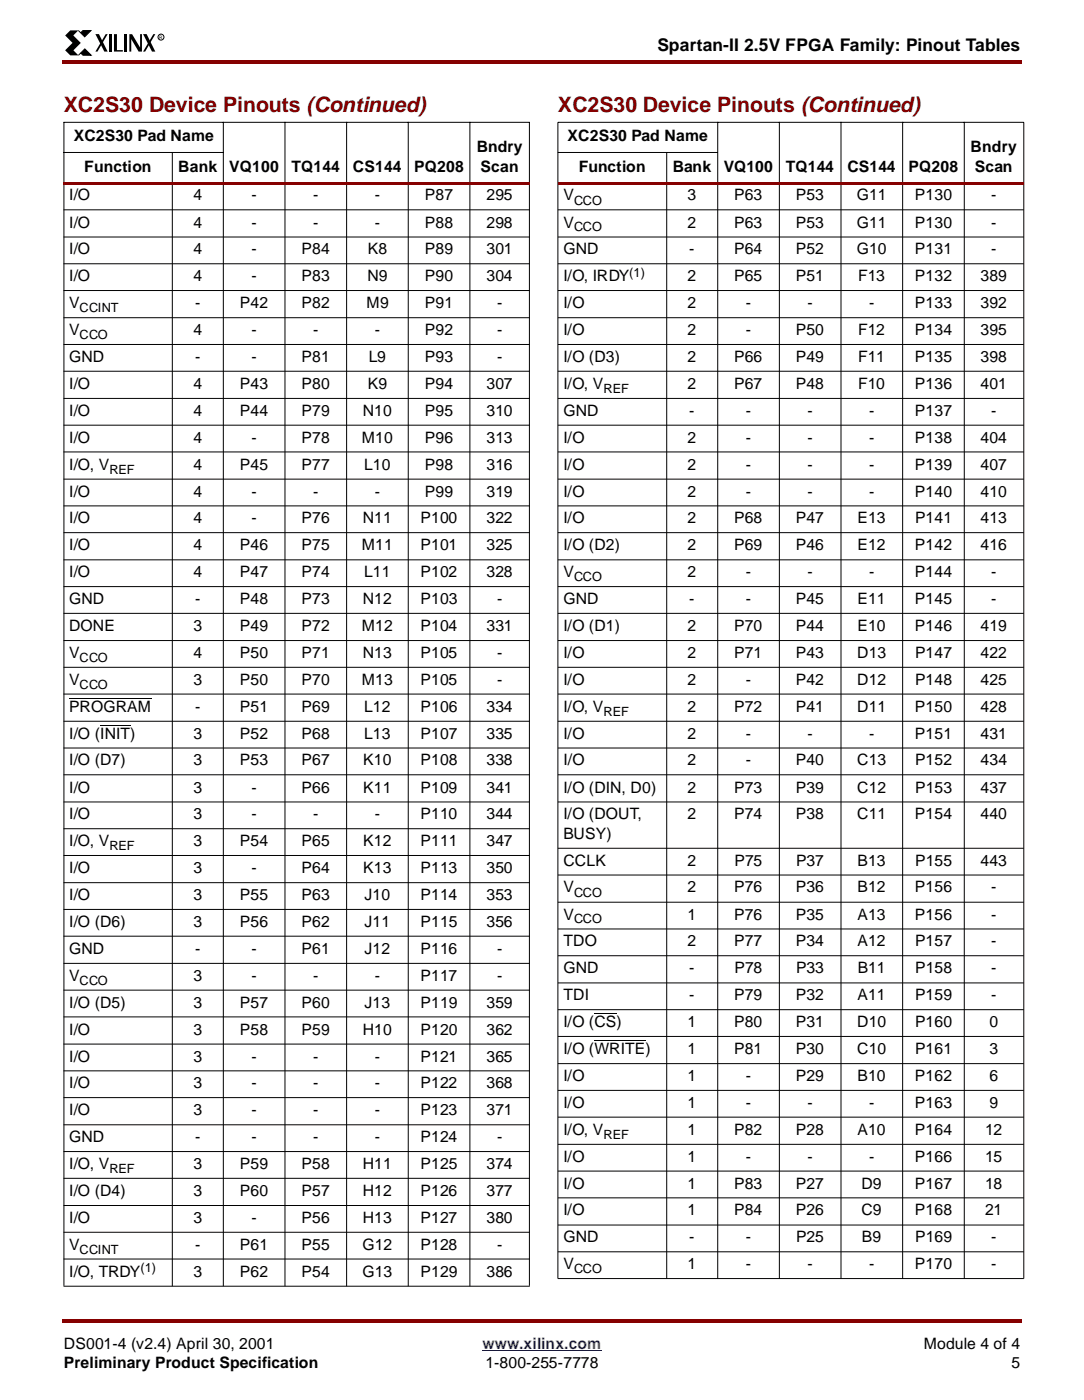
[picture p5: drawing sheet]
<svg xmlns="http://www.w3.org/2000/svg" width="216mm" height="279mm" viewBox="0 0 216 279" stroke-linecap="round" stroke-linejoin="round" font-family="sans-serif">
<g fill="#850000">
<path d="M12.4 12h.3v.7h-.3z"/>
<path d="M203.2 12h.4v.7h-.4z"/>
<path d="M12.7 12h190.5v.7h-190.5z"/>
</g>
<path d="M12.7 266.7h190.4v7.6h-190.4z" fill="#fff"/>
<path d="M96.1 269.2h23.7" fill="none" stroke="#00f" stroke-width=".2"/>
<g fill="#850000">
<path d="M12.4 262.9h.3v.7h-.3z"/>
<path d="M203.2 262.9h.4v.7h-.4z"/>
<path d="M12.7 262.9h190.5v.7h-190.5z"/>
</g>
<path d="M12.7 6h20v5.2h-20z" fill="#fff"/>
<path d="M13 7.1l1-1h1.6l-1 1 1.5 1.5-1.5 1.4 1 1h-1.6l-1-1 1.4-1.5zM19 6.8h.7l1.7 3.5h-.6zM21 6.8h.4l-2 3.5h-.4zM21.6 6.8h.6v3.5h-.6zM22.7 6.8h.6v3.2h1.2v.3h-1.8zM24.8 6.8h.5v3.5h-.5zM25.8 6.8h.5l1.6 2.7v-2.7h.4v3.5h-.7l-1.5-2.5v2.5h-.3zM28.5 6.8h.7l1.7 3.5h-.6zM30.5 6.8h.4l-2 3.5h-.4z" fill="#000"/>
<path d="M15.6 6.1l.5 .4 .4-.4h1.6l-1.2 1.2zM16.1 10.6l-.5 .4 1.3-1.3 1.3 1.3h-1.7z" fill="#000" stroke="#000" stroke-width=".2"/>
<g fill="none" stroke="#000" stroke-width=".2">
<path d="M12.6 24.4h92.9M12.6 30.4h31.9M12.7 24.4v231.9M34.3 30.4v226M44.5 24.3v232.1M56.8 24.3v232.1M69 24.3v232.1M81.3 24.3v232.1M93.6 24.3v232.1M105.4 24.4v231.9M13.7 139.2h16.4M19.9 144.5h6"/>
<circle cx="32.1" cy="7.4" r=".59"/>
</g>
<path d="M12.6 36.2h92.9v.5h-92.9z" fill="#850000"/>
<g fill="none" stroke="#000" stroke-width=".2">
<path d="M111.1 30.4h31.8M132.8 30.4v224.5M142.9 24.3v230.6M155.2 24.3v230.6M167.5 24.3v230.6M179.8 24.3v230.6M192.1 24.3v230.6M12.6 41.8h92.9M12.6 47.2h92.9M12.6 52.6h92.9M12.6 57.9h92.9M12.6 63.3h92.9"/>
<path d="M12.6 68.7h92.9M12.6 74h92.9M12.6 79.4h92.9M12.6 84.7h92.9M12.6 90.1h92.9M12.6 95.5h92.9M12.6 100.8h92.9M12.6 106.2h92.9M12.6 111.6h92.9M12.6 116.9h92.9M12.6 122.3h92.9M12.6 127.7h92.9"/>
<path d="M12.6 133h92.9M12.6 138.3h92.9M12.6 143.8h92.9M12.6 149.1h92.9M12.6 154.4h92.9M12.6 159.8h92.9M12.6 165.2h92.9M12.6 170.5h92.9M12.6 175.9h92.9M12.6 181.3h92.9M12.6 186.6h92.9M12.6 192h92.9"/>
<path d="M12.6 197.4h92.9M12.6 202.7h92.9M12.6 208.1h92.9M12.6 213.4h92.9M12.6 218.8h92.9M118.4 202h4.4M118.4 207.3h10.2M12.6 224.2h92.9M12.6 229.5h92.9M12.6 234.9h92.9M12.6 240.3h92.9M12.6 245.6h92.9"/>
<path d="M12.6 250.9h92.9M12.6 256.4h92.9M111.1 254.8v-230.4h92.8v230.4"/>
</g>
<path d="M111.1 36.2h92.8v.5h-92.8z" fill="#850000"/>
<g fill="none" stroke="#000" stroke-width=".2">
<path d="M111.1 41.8h92.8M111.1 47.2h92.8M111.1 52.6h92.8M111.1 57.9h92.8M111.1 63.3h92.8M111.1 68.7h92.8M111.1 74h92.8M111.1 79.4h92.8M111.1 84.7h92.8M111.1 90.1h92.8M111.1 95.5h92.8M111.1 100.8h92.8"/>
<path d="M111.1 106.2h92.8M111.1 111.6h92.8M111.1 116.9h92.8M111.1 122.3h92.8M111.1 127.7h92.8M111.1 133h92.8M111.1 138.3h92.8M111.1 143.8h92.8M111.1 149.1h92.8M111.1 154.4h92.8M111.1 159.8h92.8M111.1 169.1h92.8"/>
<path d="M111.1 174.4h92.8M111.1 179.8h92.8M111.1 185.2h92.8M111.1 190.5h92.8M111.1 195.9h92.8M111.1 201.2h92.8M111.1 206.6h92.8M111.1 212h92.8M111.1 217.3h92.8M111.1 222.7h92.8M111.1 228.1h92.8M111.1 233.4h92.8"/>
<path d="M111.1 238.8h92.8M111.1 244.2h92.8M111.1 249.5h92.8M111.1 254.8h92.8"/>
</g>
<g font-size="4.2" fill="#850000">
<text x="12.7" y="22.3">XC2S30 Device Pinouts (Continued)</text>
<text x="111.1" y="22.3">XC2S30 Device Pinouts (Continued)</text>
</g>
<text font-size="3.5" x="130.9" y="10.2">Spartan-II 2.5V FPGA Family: Pinout Tables</text>
<g font-size="3.1">
<text x="14.7" y="28.2">XC2S30 Pad Name</text>
<text x="113.1" y="28.2">XC2S30 Pad Name</text>
<text x="16.8" y="34.3">Function</text>
<text x="35.5" y="34.3">Bank</text>
<text x="45.7" y="34.3">VQ100</text>
<text x="58" y="34.3">TQ144</text>
<text x="70.3" y="34.3">CS144</text>
<text x="82.5" y="34.3">PQ208</text>
<text x="94.9" y="30.4">Bndry</text>
<text x="95.7" y="34.3">Scan</text>
<text x="115.3" y="34.3">Function</text>
<text x="134" y="34.3">Bank</text>
<text x="144.1" y="34.3">VQ100</text>
<text x="156.5" y="34.3">TQ144</text>
<text x="168.8" y="34.3">CS144</text>
<text x="181" y="34.3">PQ208</text>
<text x="193.3" y="30.4">Bndry</text>
<text x="194.2" y="34.3">Scan</text>
<text x="13.7" y="40">I/O</text>
<text x="38.6" y="40">4</text>
<text x="50.1" y="40">-</text>
<text x="62.3" y="40">-</text>
<text x="74.6" y="40">-</text>
<text x="84.6" y="40">P87</text>
<text x="96.9" y="40">295</text>
<text x="112.2" y="40">V</text>
<text x="136.9" y="40">3</text>
<text x="146.3" y="40">P63</text>
<text x="158.5" y="40">P53</text>
<text x="170.6" y="40">G11</text>
<text x="182.2" y="40">P130</text>
<text x="197.4" y="40">-</text>
<text x="13.7" y="45.4">I/O</text>
<text x="38.6" y="45.4">4</text>
<text x="50.1" y="45.4">-</text>
<text x="62.3" y="45.4">-</text>
<text x="74.6" y="45.4">-</text>
<text x="84.6" y="45.4">P88</text>
<text x="96.9" y="45.4">298</text>
<text x="112.2" y="45.4">V</text>
<text x="136.9" y="45.4">2</text>
<text x="146.3" y="45.4">P63</text>
<text x="158.5" y="45.4">P53</text>
<text x="170.6" y="45.4">G11</text>
<text x="182.2" y="45.4">P130</text>
<text x="197.4" y="45.4">-</text>
<text x="13.7" y="50.7">I/O</text>
<text x="38.6" y="50.7">4</text>
<text x="50.1" y="50.7">-</text>
<text x="60.1" y="50.7">P84</text>
<text x="73.3" y="50.7">K8</text>
<text x="84.6" y="50.7">P89</text>
<text x="96.9" y="50.7">301</text>
<text x="112.2" y="50.7">GND</text>
<text x="137.3" y="50.7">-</text>
<text x="146.3" y="50.7">P64</text>
<text x="158.5" y="50.7">P52</text>
<text x="170.6" y="50.7">G10</text>
<text x="182.2" y="50.7">P131</text>
<text x="197.4" y="50.7">-</text>
<text x="13.7" y="56">I/O</text>
<text x="38.6" y="56">4</text>
<text x="50.1" y="56">-</text>
<text x="60.1" y="56">P83</text>
<text x="73.2" y="56">N9</text>
<text x="84.6" y="56">P90</text>
<text x="96.9" y="56">304</text>
<text x="112.2" y="56">I/O, IRDY</text>
<text x="136.9" y="56">2</text>
<text x="146.3" y="56">P65</text>
<text x="158.5" y="56">P51</text>
<text x="170.9" y="56">F13</text>
<text x="182.2" y="56">P132</text>
<text x="195.3" y="56">389</text>
<text x="13.7" y="61.5">V</text>
<text x="38.9" y="61.5">-</text>
<text x="47.8" y="61.5">P42</text>
<text x="60.1" y="61.5">P82</text>
<text x="73" y="61.5">M9</text>
<text x="84.6" y="61.5">P91</text>
<text x="99" y="61.5">-</text>
<text x="112.2" y="61.5">I/O</text>
<text x="136.9" y="61.5">2</text>
<text x="148.5" y="61.5">-</text>
<text x="160.8" y="61.5">-</text>
<text x="173.1" y="61.5">-</text>
<text x="182.2" y="61.5">P133</text>
<text x="195.3" y="61.5">392</text>
<text x="13.7" y="66.8">V</text>
<text x="38.6" y="66.8">4</text>
<text x="50.1" y="66.8">-</text>
<text x="62.3" y="66.8">-</text>
<text x="74.6" y="66.8">-</text>
<text x="84.6" y="66.8">P92</text>
<text x="99" y="66.8">-</text>
<text x="112.2" y="66.8">I/O</text>
<text x="136.9" y="66.8">2</text>
<text x="148.5" y="66.8">-</text>
<text x="158.5" y="66.8">P50</text>
<text x="170.9" y="66.8">F12</text>
<text x="182.2" y="66.8">P134</text>
<text x="195.3" y="66.8">395</text>
<text x="13.7" y="72.1">GND</text>
<text x="13.7" y="77.6">I/O</text>
<text x="38.6" y="77.6">4</text>
<text x="38.9" y="72.1">-</text>
<text x="47.8" y="77.6">P43</text>
<text x="50.1" y="72.1">-</text>
<text x="60.1" y="77.6">P80</text>
<text x="60.1" y="72.1">P81</text>
<text x="73.3" y="77.6">K9</text>
<text x="73.4" y="72.1">L9</text>
<text x="84.6" y="77.6">P94</text>
<text x="84.6" y="72.1">P93</text>
<text x="96.9" y="77.6">307</text>
<text x="99" y="72.1">-</text>
<text x="112.2" y="72.1">I/O (D3)</text>
<text x="112.2" y="77.6">I/O, V</text>
<text x="136.9" y="72.1">2</text>
<text x="136.9" y="77.6">2</text>
<text x="146.2" y="72.1">P66</text>
<text x="146.3" y="77.6">P67</text>
<text x="158.5" y="72.1">P49</text>
<text x="158.5" y="77.6">P48</text>
<text x="170.9" y="72.1">F11</text>
<text x="170.9" y="77.6">F10</text>
<text x="182.2" y="72.1">P135</text>
<text x="182.2" y="77.6">P136</text>
<text x="195.3" y="77.6">401</text>
<text x="195.3" y="72.1">398</text>
<text x="13.7" y="82.9">I/O</text>
<text x="38.6" y="82.9">4</text>
<text x="47.8" y="82.9">P44</text>
<text x="60.1" y="82.9">P79</text>
<text x="72.3" y="82.9">N10</text>
<text x="84.6" y="82.9">P95</text>
<text x="96.9" y="82.9">310</text>
<text x="112.2" y="82.9">GND</text>
<text x="137.3" y="82.9">-</text>
<text x="148.5" y="82.9">-</text>
<text x="160.8" y="82.9">-</text>
<text x="173.1" y="82.9">-</text>
<text x="182.2" y="82.9">P137</text>
<text x="197.4" y="82.9">-</text>
<text x="13.7" y="88.2">I/O</text>
<text x="38.6" y="88.2">4</text>
<text x="50.1" y="88.2">-</text>
<text x="60.1" y="88.2">P78</text>
<text x="72.1" y="88.2">M10</text>
<text x="84.6" y="88.2">P96</text>
<text x="96.9" y="88.2">313</text>
<text x="112.2" y="88.2">I/O</text>
<text x="136.9" y="88.2">2</text>
<text x="148.5" y="88.2">-</text>
<text x="160.8" y="88.2">-</text>
<text x="173.1" y="88.2">-</text>
<text x="182.2" y="88.2">P138</text>
<text x="195.3" y="88.2">404</text>
<text x="13.7" y="93.6">I/O, V</text>
<text x="38.6" y="93.6">4</text>
<text x="47.8" y="93.6">P45</text>
<text x="60.1" y="93.6">P77</text>
<text x="72.5" y="93.6">L10</text>
<text x="84.6" y="93.6">P98</text>
<text x="96.9" y="93.6">316</text>
<text x="112.2" y="93.6">I/O</text>
<text x="136.9" y="93.6">2</text>
<text x="148.5" y="93.6">-</text>
<text x="160.8" y="93.6">-</text>
<text x="173.1" y="93.6">-</text>
<text x="182.2" y="93.6">P139</text>
<text x="195.3" y="93.6">407</text>
<text x="13.7" y="99">I/O</text>
<text x="38.6" y="99">4</text>
<text x="50.1" y="99">-</text>
<text x="62.3" y="99">-</text>
<text x="74.6" y="99">-</text>
<text x="84.6" y="99">P99</text>
<text x="96.9" y="99">319</text>
<text x="112.2" y="99">I/O</text>
<text x="136.9" y="99">2</text>
<text x="148.5" y="99">-</text>
<text x="160.8" y="99">-</text>
<text x="173.1" y="99">-</text>
<text x="182.2" y="99">P140</text>
<text x="195.3" y="99">410</text>
<text x="13.7" y="104.3">I/O</text>
<text x="38.6" y="104.3">4</text>
<text x="50.1" y="104.3">-</text>
<text x="60.1" y="104.3">P76</text>
<text x="72.3" y="104.3">N11</text>
<text x="83.8" y="104.3">P100</text>
<text x="96.9" y="104.3">322</text>
<text x="112.2" y="104.3">I/O</text>
<text x="136.9" y="104.3">2</text>
<text x="146.3" y="104.3">P68</text>
<text x="158.5" y="104.3">P47</text>
<text x="170.8" y="104.3">E13</text>
<text x="182.2" y="104.3">P141</text>
<text x="195.3" y="104.3">413</text>
<text x="13.7" y="109.7">I/O</text>
<text x="38.6" y="109.7">4</text>
<text x="47.8" y="109.7">P46</text>
<text x="60.1" y="109.7">P75</text>
<text x="72.1" y="109.7">M11</text>
<text x="83.8" y="109.7">P101</text>
<text x="96.9" y="109.7">325</text>
<text x="112.2" y="109.7">I/O (D2)</text>
<text x="136.9" y="109.7">2</text>
<text x="146.2" y="109.7">P69</text>
<text x="158.5" y="109.7">P46</text>
<text x="170.8" y="109.7">E12</text>
<text x="182.2" y="109.7">P142</text>
<text x="195.3" y="109.7">416</text>
<text x="13.7" y="115.1">I/O</text>
<text x="38.6" y="115.1">4</text>
<text x="47.8" y="115.1">P47</text>
<text x="60.1" y="115.1">P74</text>
<text x="72.5" y="115.1">L11</text>
<text x="83.8" y="115.1">P102</text>
<text x="96.9" y="115.1">328</text>
<text x="112.2" y="115.1">V</text>
<text x="136.9" y="115.1">2</text>
<text x="148.5" y="115.1">-</text>
<text x="160.8" y="115.1">-</text>
<text x="173.1" y="115.1">-</text>
<text x="182.2" y="115.1">P144</text>
<text x="197.4" y="115.1">-</text>
<text x="13.7" y="120.4">GND</text>
<text x="13.7" y="125.8">DONE</text>
<text x="38.6" y="125.8">3</text>
<text x="38.9" y="120.4">-</text>
<text x="47.8" y="120.4">P48</text>
<text x="47.8" y="125.8">P49</text>
<text x="60.1" y="120.4">P73</text>
<text x="60.1" y="125.8">P72</text>
<text x="72.1" y="125.8">M12</text>
<text x="72.3" y="120.4">N12</text>
<text x="83.8" y="125.8">P104</text>
<text x="83.8" y="120.4">P103</text>
<text x="96.9" y="125.8">331</text>
<text x="99" y="120.4">-</text>
<text x="112.2" y="120.4">GND</text>
<text x="112.2" y="125.8">I/O (D1)</text>
<text x="136.9" y="125.8">2</text>
<text x="137.3" y="120.4">-</text>
<text x="146.2" y="125.8">P70</text>
<text x="148.5" y="120.4">-</text>
<text x="158.5" y="125.8">P44</text>
<text x="158.5" y="120.4">P45</text>
<text x="170.8" y="120.4">E11</text>
<text x="170.8" y="125.8">E10</text>
<text x="182.2" y="125.8">P146</text>
<text x="182.2" y="120.4">P145</text>
<text x="195.3" y="125.8">419</text>
<text x="197.4" y="120.4">-</text>
<text x="13.7" y="131.1">V</text>
<text x="38.6" y="131.1">4</text>
<text x="47.8" y="131.1">P50</text>
<text x="60.1" y="131.1">P71</text>
<text x="72.3" y="131.1">N13</text>
<text x="83.8" y="131.1">P105</text>
<text x="99" y="131.1">-</text>
<text x="112.2" y="131.1">I/O</text>
<text x="136.9" y="131.1">2</text>
<text x="146.3" y="131.1">P71</text>
<text x="158.5" y="131.1">P43</text>
<text x="170.7" y="131.1">D13</text>
<text x="182.2" y="131.1">P147</text>
<text x="195.3" y="131.1">422</text>
<text x="13.7" y="136.5">V</text>
<text x="38.6" y="136.5">3</text>
<text x="47.8" y="136.5">P50</text>
<text x="60.1" y="136.5">P70</text>
<text x="72.1" y="136.5">M13</text>
<text x="83.8" y="136.5">P105</text>
<text x="99" y="136.5">-</text>
<text x="112.2" y="136.5">I/O</text>
<text x="136.9" y="136.5">2</text>
<text x="148.5" y="136.5">-</text>
<text x="158.5" y="136.5">P42</text>
<text x="170.7" y="136.5">D12</text>
<text x="182.2" y="136.5">P148</text>
<text x="195.3" y="136.5">425</text>
<text x="13.7" y="141.9">PROGRAM</text>
<text x="38.9" y="141.9">-</text>
<text x="47.8" y="141.9">P51</text>
<text x="60.1" y="141.9">P69</text>
<text x="72.5" y="141.9">L12</text>
<text x="83.8" y="141.9">P106</text>
<text x="96.9" y="141.9">334</text>
<text x="112.2" y="141.9">I/O, V</text>
<text x="136.9" y="141.9">2</text>
<text x="146.3" y="141.9">P72</text>
<text x="158.5" y="141.9">P41</text>
<text x="170.7" y="141.9">D11</text>
<text x="182.2" y="141.9">P150</text>
<text x="195.3" y="141.9">428</text>
<text x="13.7" y="147.2">I/O (INIT)</text>
<text x="38.6" y="147.2">3</text>
<text x="47.8" y="147.2">P52</text>
<text x="60.1" y="147.2">P68</text>
<text x="72.5" y="147.2">L13</text>
<text x="83.8" y="147.2">P107</text>
<text x="96.9" y="147.2">335</text>
<text x="112.2" y="147.2">I/O</text>
<text x="136.9" y="147.2">2</text>
<text x="148.5" y="147.2">-</text>
<text x="160.8" y="147.2">-</text>
<text x="173.1" y="147.2">-</text>
<text x="182.2" y="147.2">P151</text>
<text x="195.3" y="147.2">431</text>
<text x="13.7" y="152.6">I/O (D7)</text>
<text x="38.6" y="152.6">3</text>
<text x="47.8" y="152.6">P53</text>
<text x="60.1" y="152.6">P67</text>
<text x="72.3" y="152.6">K10</text>
<text x="83.8" y="152.6">P108</text>
<text x="96.9" y="152.6">338</text>
<text x="112.2" y="152.6">I/O</text>
<text x="136.9" y="152.6">2</text>
<text x="148.5" y="152.6">-</text>
<text x="158.5" y="152.6">P40</text>
<text x="170.7" y="152.6">C13</text>
<text x="182.2" y="152.6">P152</text>
<text x="195.3" y="152.6">434</text>
<text x="13.7" y="158">I/O</text>
<text x="38.6" y="158">3</text>
<text x="50.1" y="158">-</text>
<text x="60.1" y="158">P66</text>
<text x="72.3" y="158">K11</text>
<text x="83.8" y="158">P109</text>
<text x="96.9" y="158">341</text>
<text x="112.2" y="158">I/O (DIN, D0)</text>
<text x="136.9" y="158">2</text>
<text x="146.3" y="158">P73</text>
<text x="158.5" y="158">P39</text>
<text x="170.7" y="158">C12</text>
<text x="182.3" y="158">P153</text>
<text x="195.3" y="158">437</text>
<text x="13.7" y="163.3">I/O</text>
<text x="38.6" y="163.3">3</text>
<text x="50.1" y="163.3">-</text>
<text x="62.3" y="163.3">-</text>
<text x="74.6" y="163.3">-</text>
<text x="83.8" y="163.3">P110</text>
<text x="96.9" y="163.3">344</text>
<text x="112.2" y="163.3">I/O (DOUT,</text>
<text x="112.2" y="167.2">BUSY)</text>
<text x="136.9" y="163.3">2</text>
<text x="146.3" y="163.3">P74</text>
<text x="158.5" y="163.3">P38</text>
<text x="170.7" y="163.3">C11</text>
<text x="182.2" y="163.3">P154</text>
<text x="195.3" y="163.3">440</text>
<text x="13.7" y="168.7">I/O, V</text>
<text x="38.6" y="168.7">3</text>
<text x="47.8" y="168.7">P54</text>
<text x="60.1" y="168.7">P65</text>
<text x="72.3" y="168.7">K12</text>
<text x="83.8" y="168.7">P111</text>
<text x="96.9" y="168.7">347</text>
<text x="112.2" y="172.5">CCLK</text>
<text x="136.9" y="172.5">2</text>
<text x="146.3" y="172.5">P75</text>
<text x="158.5" y="172.5">P37</text>
<text x="170.8" y="172.5">B13</text>
<text x="182.3" y="172.5">P155</text>
<text x="195.3" y="172.5">443</text>
<text x="13.7" y="174.1">I/O</text>
<text x="13.7" y="179.4">I/O</text>
<text x="38.6" y="174.1">3</text>
<text x="38.6" y="179.4">3</text>
<text x="47.8" y="179.4">P55</text>
<text x="50.1" y="174.1">-</text>
<text x="60.1" y="174.1">P64</text>
<text x="60.1" y="179.4">P63</text>
<text x="72.3" y="174.1">K13</text>
<text x="72.6" y="179.4">J10</text>
<text x="83.8" y="174.1">P113</text>
<text x="83.8" y="179.4">P114</text>
<text x="96.9" y="174.1">350</text>
<text x="96.9" y="179.4">353</text>
<text x="112.2" y="177.9">V</text>
<text x="136.9" y="177.9">2</text>
<text x="146.3" y="177.9">P76</text>
<text x="158.5" y="177.9">P36</text>
<text x="170.8" y="177.9">B12</text>
<text x="182.2" y="177.9">P156</text>
<text x="197.4" y="177.9">-</text>
<text x="13.7" y="184.7">I/O (D6)</text>
<text x="38.6" y="184.7">3</text>
<text x="47.8" y="184.7">P56</text>
<text x="60.1" y="184.7">P62</text>
<text x="72.6" y="184.7">J11</text>
<text x="83.8" y="184.7">P115</text>
<text x="96.9" y="184.7">356</text>
<text x="112.2" y="183.3">V</text>
<text x="136.9" y="183.3">1</text>
<text x="146.3" y="183.3">P76</text>
<text x="158.5" y="183.3">P35</text>
<text x="170.8" y="183.3">A13</text>
<text x="182.2" y="183.3">P156</text>
<text x="197.4" y="183.3">-</text>
<text x="13.7" y="190.2">GND</text>
<text x="38.9" y="190.2">-</text>
<text x="50.1" y="190.2">-</text>
<text x="60.1" y="190.2">P61</text>
<text x="72.6" y="190.2">J12</text>
<text x="83.8" y="190.2">P116</text>
<text x="99" y="190.2">-</text>
<text x="112.2" y="188.6">TDO</text>
<text x="136.9" y="188.6">2</text>
<text x="146.3" y="188.6">P77</text>
<text x="158.5" y="188.6">P34</text>
<text x="170.8" y="188.6">A12</text>
<text x="182.2" y="188.6">P157</text>
<text x="197.4" y="188.6">-</text>
<text x="13.7" y="195.5">V</text>
<text x="38.6" y="195.5">3</text>
<text x="50.1" y="195.5">-</text>
<text x="62.3" y="195.5">-</text>
<text x="74.6" y="195.5">-</text>
<text x="83.8" y="195.5">P117</text>
<text x="99" y="195.5">-</text>
<text x="112.2" y="194">GND</text>
<text x="137.3" y="194">-</text>
<text x="146.3" y="194">P78</text>
<text x="158.5" y="194">P33</text>
<text x="170.8" y="194">B11</text>
<text x="182.3" y="194">P158</text>
<text x="197.4" y="194">-</text>
<text x="13.7" y="200.8">I/O (D5)</text>
<text x="38.6" y="200.8">3</text>
<text x="47.8" y="200.8">P57</text>
<text x="60.1" y="200.8">P60</text>
<text x="72.6" y="200.8">J13</text>
<text x="83.8" y="200.8">P119</text>
<text x="96.9" y="200.8">359</text>
<text x="112.2" y="199.4">TDI</text>
<text x="137.3" y="199.4">-</text>
<text x="146.3" y="199.4">P79</text>
<text x="158.5" y="199.4">P32</text>
<text x="170.8" y="199.4">A11</text>
<text x="182.2" y="199.4">P159</text>
<text x="197.4" y="199.4">-</text>
<text x="13.7" y="206.2">I/O</text>
<text x="38.6" y="206.2">3</text>
<text x="47.8" y="206.2">P58</text>
<text x="60.1" y="206.2">P59</text>
<text x="72.3" y="206.2">H10</text>
<text x="83.8" y="206.2">P120</text>
<text x="96.9" y="206.2">362</text>
<text x="112.2" y="204.7">I/O (CS)</text>
<text x="136.9" y="204.7">1</text>
<text x="146.3" y="204.7">P80</text>
<text x="158.5" y="204.7">P31</text>
<text x="170.7" y="204.7">D10</text>
<text x="182.2" y="204.7">P160</text>
<text x="197.1" y="204.7">0</text>
<text x="13.7" y="211.6">I/O</text>
<text x="38.6" y="211.6">3</text>
<text x="50.1" y="211.6">-</text>
<text x="62.3" y="211.6">-</text>
<text x="74.6" y="211.6">-</text>
<text x="83.8" y="211.6">P121</text>
<text x="96.9" y="211.6">365</text>
<text x="112.2" y="210.1">I/O (WRITE)</text>
<text x="112.2" y="215.5">I/O</text>
<text x="136.9" y="210.1">1</text>
<text x="136.9" y="215.5">1</text>
<text x="146.3" y="210.1">P81</text>
<text x="148.5" y="215.5">-</text>
<text x="158.5" y="215.5">P29</text>
<text x="158.5" y="210.1">P30</text>
<text x="170.7" y="210.1">C10</text>
<text x="170.8" y="215.5">B10</text>
<text x="182.2" y="215.5">P162</text>
<text x="182.2" y="210.1">P161</text>
<text x="197" y="215.5">6</text>
<text x="197.1" y="210.1">3</text>
<text x="13.7" y="216.9">I/O</text>
<text x="38.6" y="216.9">3</text>
<text x="50.1" y="216.9">-</text>
<text x="62.3" y="216.9">-</text>
<text x="74.6" y="216.9">-</text>
<text x="83.8" y="216.9">P122</text>
<text x="96.9" y="216.9">368</text>
<text x="112.2" y="220.8">I/O</text>
<text x="136.9" y="220.8">1</text>
<text x="148.5" y="220.8">-</text>
<text x="160.8" y="220.8">-</text>
<text x="173.1" y="220.8">-</text>
<text x="182.2" y="220.8">P163</text>
<text x="197.1" y="220.8">9</text>
<text x="13.7" y="222.3">I/O</text>
<text x="13.7" y="227.7">GND</text>
<text x="38.6" y="222.3">3</text>
<text x="38.9" y="227.7">-</text>
<text x="50.1" y="227.7">-</text>
<text x="50.1" y="222.3">-</text>
<text x="62.3" y="227.7">-</text>
<text x="62.3" y="222.3">-</text>
<text x="74.6" y="227.7">-</text>
<text x="74.6" y="222.3">-</text>
<text x="83.8" y="227.7">P124</text>
<text x="83.8" y="222.3">P123</text>
<text x="96.9" y="222.3">371</text>
<text x="99" y="227.7">-</text>
<text x="112.2" y="226.1">I/O, V</text>
<text x="136.9" y="226.1">1</text>
<text x="146.3" y="226.1">P82</text>
<text x="158.5" y="226.1">P28</text>
<text x="170.8" y="226.1">A10</text>
<text x="182.2" y="226.1">P164</text>
<text x="196.2" y="226.1">12</text>
<text x="13.7" y="233">I/O, V</text>
<text x="38.6" y="233">3</text>
<text x="47.8" y="233">P59</text>
<text x="60.1" y="233">P58</text>
<text x="72.3" y="233">H11</text>
<text x="83.8" y="233">P125</text>
<text x="96.9" y="233">374</text>
<text x="112.2" y="231.6">I/O</text>
<text x="136.9" y="231.6">1</text>
<text x="148.5" y="231.6">-</text>
<text x="160.8" y="231.6">-</text>
<text x="173.1" y="231.6">-</text>
<text x="182.2" y="231.6">P166</text>
<text x="196.2" y="231.6">15</text>
<text x="13.7" y="238.4">I/O (D4)</text>
<text x="38.6" y="238.4">3</text>
<text x="47.8" y="238.4">P60</text>
<text x="60.1" y="238.4">P57</text>
<text x="72.3" y="238.4">H12</text>
<text x="83.8" y="238.4">P126</text>
<text x="96.9" y="238.4">377</text>
<text x="112.2" y="236.9">I/O</text>
<text x="136.9" y="236.9">1</text>
<text x="146.3" y="236.9">P83</text>
<text x="158.5" y="236.9">P27</text>
<text x="171.6" y="236.9">D9</text>
<text x="182.2" y="236.9">P167</text>
<text x="196.2" y="236.9">18</text>
<text x="13.7" y="243.8">I/O</text>
<text x="38.6" y="243.8">3</text>
<text x="50.1" y="243.8">-</text>
<text x="60.1" y="243.8">P56</text>
<text x="72.3" y="243.8">H13</text>
<text x="83.8" y="243.8">P127</text>
<text x="96.9" y="243.8">380</text>
<text x="112.2" y="242.2">I/O</text>
<text x="136.9" y="242.2">1</text>
<text x="146.3" y="242.2">P84</text>
<text x="158.5" y="242.2">P26</text>
<text x="171.6" y="242.2">C9</text>
<text x="182.2" y="242.2">P168</text>
<text x="196.2" y="242.2">21</text>
<text x="13.7" y="249.1">V</text>
<text x="38.9" y="249.1">-</text>
<text x="47.8" y="249.1">P61</text>
<text x="60.1" y="249.1">P55</text>
<text x="72.2" y="249.1">G12</text>
<text x="83.8" y="249.1">P128</text>
<text x="99" y="249.1">-</text>
<text x="112.2" y="247.6">GND</text>
<text x="137.3" y="247.6">-</text>
<text x="148.6" y="247.6">-</text>
<text x="158.5" y="247.6">P25</text>
<text x="171.7" y="247.6">B9</text>
<text x="182.3" y="247.6">P169</text>
<text x="197.4" y="247.6">-</text>
<text x="13.7" y="254.5">I/O, TRDY</text>
<text x="38.6" y="254.5">3</text>
<text x="47.8" y="254.5">P62</text>
<text x="60.1" y="254.5">P54</text>
<text x="72.2" y="254.5">G13</text>
<text x="83.8" y="254.5">P129</text>
<text x="96.9" y="254.5">386</text>
<text x="112.2" y="253">V</text>
<text x="136.9" y="253">1</text>
<text x="148.5" y="253">-</text>
<text x="160.8" y="253">-</text>
<text x="173.1" y="253">-</text>
<text x="182.2" y="253">P170</text>
<text x="197.4" y="253">-</text>
<text x="12.7" y="268.8">DS001-4 (v2.4) April 30, 2001</text>
<text x="184" y="268.8">Module 4 of 4</text>
<text x="12.7" y="272.7">Preliminary Product Specification</text>
<text x="96.7" y="272.7">1-800-255-7778</text>
<text x="201.5" y="272.7">5</text>
</g>
<text font-size="3.1" fill="#00f" x="96.1" y="268.8">www.xilinx.com</text>
<g font-size="2.5">
<text x="114.3" y="40.8">CCO</text>
<text x="114.3" y="46.1">CCO</text>
<text x="125.3" y="55.1">(1)</text>
<text x="15.9" y="62.2">CCINT</text>
<text x="15.9" y="67.6">CCO</text>
<text x="120.2" y="78.3">REF</text>
<text x="21.8" y="94.4">REF</text>
<text x="114.3" y="115.8">CCO</text>
<text x="15.9" y="131.9">CCO</text>
<text x="15.9" y="137.3">CCO</text>
<text x="120.2" y="142.7">REF</text>
<text x="21.8" y="169.5">REF</text>
<text x="114.3" y="178.7">CCO</text>
<text x="114.3" y="184.1">CCO</text>
<text x="15.9" y="196.3">CCO</text>
<text x="120.2" y="227">REF</text>
<text x="21.8" y="233.8">REF</text>
<text x="15.9" y="249.9">CCINT</text>
<text x="28" y="253.5">(1)</text>
<text x="114.3" y="253.8">CCO</text>
</g>
<text font-size=".9" x="31.7" y="7.7">R</text>
</svg>
